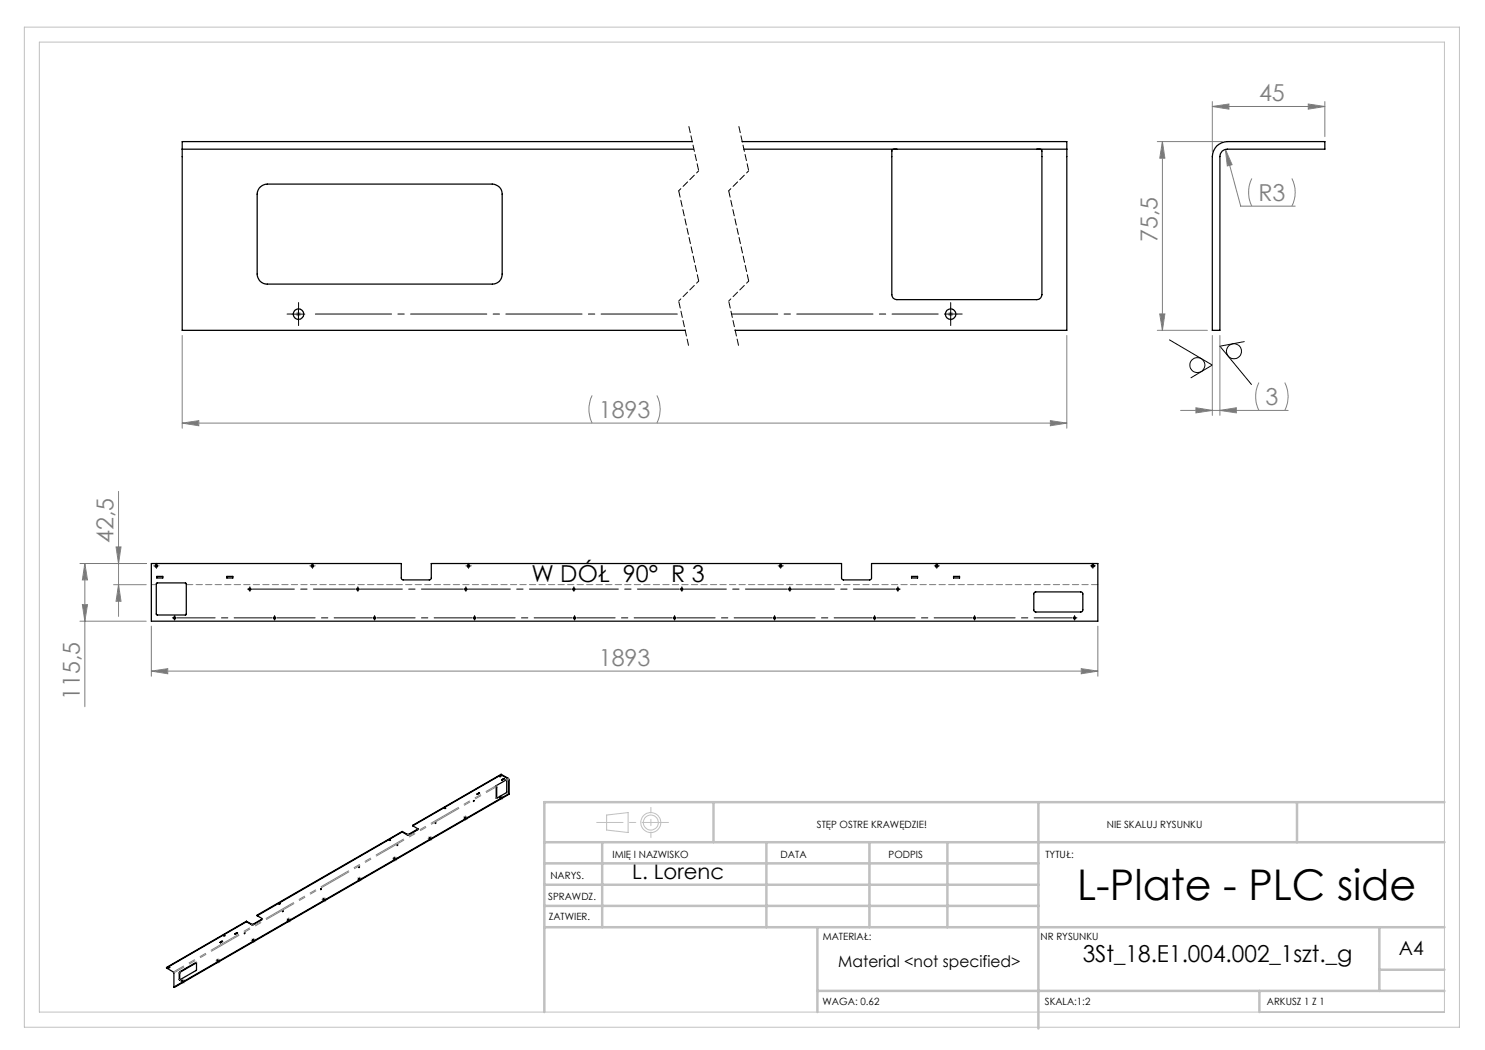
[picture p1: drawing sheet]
<svg xmlns="http://www.w3.org/2000/svg" width="297mm" height="210mm" viewBox="0 0 297 210" stroke-linecap="round" stroke-linejoin="round" font-family="sans-serif">
<g fill="none" stroke="#000" stroke-width=".2">
<path d="M58.5 62.8h2.5M59.7 61.6v2.5M233.9 68l8.6 5-4.3 2.6M248.8 68.3l-4.8 .9 6.3 7.7M31 113.2h.5M31.3 113v.4M62.2 113.2h.5M62.5 113v.4M93.5 113.2h.4M93.7 113v.4M155.9 113.2h.5M156.1 113v.4"/>
<path d="M179.3 117.9h.5M179.6 117.6v.5M187.1 113.2h.5M187.4 113v.4M218.3 113.2h.5M218.5 113v.4M214.7 123.6h.5M214.9 123.3v.6"/>
<circle cx="239.5" cy="73" r="1.49"/>
<circle cx="246.8" cy="70.3" r="1.51"/>
</g>
<g fill="none" stroke="#808080" stroke-width=".2">
<path d="M231.5 28.3h13M232.5 28.3v37.8M232.5 28.3l.5 3.3h-1zM242.5 21.3l3.3-.5v1zM242.5 20.3v10M242.5 21.3h22.5M245.1 29.9l1.3 3-.9 .3zM245.1 29.9l3 11.3h10.9M250.4 35.7a6.4 6.4 0 0 0 0 5.5M258.4 35.7a6.1 6.1 0 0 1 0 5.5M261.7 20.8l3.3 .5-3.3 .5zM265 20.3v7"/>
<path d="M36.4 67.1v18.5M59.2 62.8h1M59.3 62.5l.7 .7M59.7 62.3v1M60 62.5l-.7 .7M118.4 79.1a6.4 6.4 0 0 0 0 5.5M131.4 79.1a6.1 6.1 0 0 1 0 5.5M189.6 62.8h1M189.8 62.5l.7 .7M190.1 62.3v1M190.5 62.5l-.7 .7M213.4 67.1v18.5"/>
<path d="M231.5 66.1h10M232 62.8h1l-.5 3.3zM242.5 67.1v16M244 67.1v16M251.8 76.5a6.4 6.4 0 0 0 0 5.6M257 76.5a6.1 6.1 0 0 1 0 5.6M23.7 98.3v25M36.4 84.6l3.4-.5v1.1zM36.4 84.6h177M210.1 84.1l3.3 .5-3.3 .6zM236.1 82.1h21.5M239.2 81.6l3.3 .5-3.3 .5z"/>
<path d="M244 82.1l3.3-.5v1zM16 112.7h13.2M17 112.7l.5 3.3h-1zM17 112.7v28.6M22.7 116.9h6.5M23.2 109.4h1l-.5 3.3zM23.7 116.9l.5 3.4h-1zM16 124.2h13.2M16.5 120.9h1l-.5 3.3zM30.3 134.2l3.2-.5v1.1zM30.3 125.2v10M30.3 134.2h189.3"/>
<path d="M216.3 133.7l3.3 .5-3.3 .6zM219.6 125.2v10M99.7 159.5h1M99.8 159.2l.7 .7M100.2 159v1M100.5 159.2l-.7 .7M64.3 179.9h1M64.5 179.6l.7 .7M64.8 179.4v1M65.2 179.6l-.7 .7M71.4 175.9h1M71.5 175.5l.7 .7"/>
<path d="M71.9 175.4v.9M72.2 175.5l-.7 .7M78.5 171.8h1M78.6 171.4l.7 .7M79 171.3v1M79.3 171.4l-.7 .7M85.5 167.7h1M85.7 167.3l.7 .8M86 167.2v1M86.4 167.3l-.7 .8M92.6 163.6h1M92.7 163.3l.8 .7"/>
<path d="M93.1 163.1v1M93.5 163.3l-.8 .7M36.1 196.3h.9M36.2 195.9l.7 .7M36.5 195.8v1M36.9 195.9l-.7 .7M43.1 192.2h1M43.3 191.8l.7 .7M43.6 191.7v1M44 191.8l-.7 .7M50.2 188.1h1M50.3 187.7l.7 .7"/>
<path d="M50.7 187.6v1M51 187.7l-.7 .7M57.3 184h.9M57.4 183.7l.7 .7M57.7 183.5v1M58.1 183.7l-.7 .7"/>
</g>
<g fill="none" stroke="#c0c0c0" stroke-width=".2">
<path d="M4.9 5.4h287v200h-287zM7.9 8.4h281v194h-281zM121.3 163l4.3-.5v4l-4.3-.5z"/>
<circle cx="130.2" cy="164.5" r="2"/>
<circle cx="130.2" cy="164.5" r="1.49"/>
</g>
<g fill="none" stroke="#000" stroke-width=".2" stroke-dasharray="15.2 1.3 1.3 1.3">
<path d="M58.5 62.8h-1.1M59.7 61.6v-1.1M59.7 64.1v1M190.1 62.8v-1.2M190.1 62.8h-1.2M190.1 62.8v1.3M190.1 62.8h1.3M190.1 61.6v-1.1M190.1 64.1v1M191.4 62.8h1M30.8 113.2h.1M31.3 112.7h.1"/>
<path d="M31.3 113.7h.1M31.8 113.2h.1M49.7 117.8h-.2M50 117.8v-.2M50 117.8h-.3M50 117.8v.3M50 117.8h.2M50 117.6v-.2M50 118.1v.2M62 113.2h.1M62.5 112.7h.1M62.5 113.7h.1"/>
<path d="M63 113.2h.1M71.6 117.8v-.2M71.6 117.8h-.3M71.6 117.8v.3M71.6 117.8h.2M71.6 117.6v-.2M71.6 118.1v.2M93.2 117.8v-.2M93.2 117.8h-.3M93.2 117.8v.3M93.2 117.8h.2M93.2 117.6v-.2"/>
<path d="M93.2 118.1v.2M93.2 113.2h.1M93.7 112.7h.1M93.7 113.7h.1M94.2 113.2h.1M114.8 117.8v-.2M114.8 117.8h-.3M114.8 117.8v.3M114.8 117.8h.2M114.8 117.6v-.2M114.8 118.1v.2M136.4 117.8v-.2"/>
<path d="M136.4 117.8h-.3M136.4 117.8v.3M136.4 117.8h.2M136.4 117.6v-.2M136.4 118.1v.2M155.6 113.2h.1M156.1 112.7h.1M156.1 113.7h.1M156.6 113.2h.1M158 117.8v-.2M158 117.8h-.3M158 117.8v.3"/>
<path d="M158 117.8h.2M158 117.6v-.2M158 118.1v.2M179.6 117.6v-.2M179.6 118.1v.2M179.8 117.8h.2M186.9 113.2h.1M187.4 112.7h.1M187.4 113.7h.1M187.9 113.2h.1M218.1 113.2h.1M218.6 112.7h.1"/>
<path d="M218.6 113.7h.1M219.1 113.2h.1M34.7 123.6h-.2M34.9 123.6v-.3M34.9 123.6h-.2M34.9 123.6v.2M34.9 123.6h.3M34.9 123.3v-.2M34.9 123.8v.2M54.9 123.6v-.3M54.9 123.6h-.2M54.9 123.6v.2"/>
<path d="M54.9 123.6h.3M54.9 123.3v-.2M54.9 123.8v.2M74.9 123.6v-.3M74.9 123.6h-.2M74.9 123.6v.2M74.9 123.6h.3M74.9 123.3v-.2M74.9 123.8v.2M94.9 123.6v-.3M94.9 123.6h-.2M94.9 123.6v.2"/>
<path d="M94.9 123.6h.3M94.9 123.3v-.2M94.9 123.8v.2M114.9 123.6v-.3M114.9 123.6h-.2M114.9 123.6v.2M114.9 123.6h.3M114.9 123.3v-.2M114.9 123.8v.2M134.9 123.6v-.3M134.9 123.6h-.2M134.9 123.6v.2"/>
<path d="M134.9 123.6h.3M134.9 123.3v-.2M134.9 123.8v.2M154.9 123.6v-.3M154.9 123.6h-.2M154.9 123.6v.2M154.9 123.6h.3M154.9 123.3v-.2M154.9 123.8v.2M174.9 123.6v-.3M174.9 123.6h-.2M174.9 123.6v.2"/>
<path d="M174.9 123.6h.3M174.9 123.3v-.2M174.9 123.8v.2M194.9 123.6v-.3M194.9 123.6h-.2M194.9 123.6v.2M194.9 123.6h.3M194.9 123.3v-.2M194.9 123.8v.2M214.9 123.3v-.2M214.9 123.8v.2M215.2 123.6h.2"/>
</g>
<path d="M62.2 62.8h74.1" fill="none" stroke="#000" stroke-width=".2" stroke-dasharray="15.2 1.3 1.3 1.3" stroke-dashoffset="-.9"/>
<path d="M146.3 62.8h41.3" fill="none" stroke="#000" stroke-width=".2" stroke-dasharray="15.2 1.3 1.3 1.3" stroke-dashoffset="6"/>
<path d="M137.7 25.1l2 9.1M147.7 25.1l2 9.1M135.7 60.2l2 9M145.7 60.2l2 9" fill="none" stroke="#000" stroke-width=".2" stroke-dasharray="1.3 .6" stroke-dashoffset="-.2"/>
<path d="M139.7 34.2l-4 4M149.7 34.2l-4 4M139.7 56.2l-4 4M149.7 56.2l-4 4" fill="none" stroke="#000" stroke-width=".2" stroke-dasharray="1.3 .6" stroke-dashoffset=".7"/>
<path d="M135.7 38.2l4 18M145.7 38.2l4 18" fill="none" stroke="#000" stroke-width=".2" stroke-dasharray="1.3 .6"/>
<path d="M35.4 123.6h19M55.4 123.6h19M75.4 123.6h19M95.4 123.6h19M115.4 123.6h19M135.4 123.6h19M155.4 123.6h19M175.4 123.6h19M195.4 123.6h19" fill="none" stroke="#000" stroke-width=".2" stroke-dasharray="15.2 1.3 1.3 1.3" stroke-dashoffset="7.6"/>
<path d="M50.5 117.8h20.6M72.1 117.8h20.6M93.7 117.8h20.6M115.3 117.8h20.6M136.9 117.8h20.6M158.5 117.8h20.6" fill="none" stroke="#000" stroke-width=".2" stroke-dasharray="15.2 1.3 1.3 1.3" stroke-dashoffset="6.8"/>
<path d="M30.3 116.9h1" fill="none" stroke="#808080" stroke-width=".2" stroke-dasharray="1.3 .6" stroke-dashoffset=".5"/>
<path d="M37.3 116.9h182.3" fill="none" stroke="#808080" stroke-width=".2" stroke-dasharray="1.3 .6"/>
<path d="M133.7 164.5h-14.4" fill="none" stroke="#c0c0c0" stroke-width=".2" stroke-dasharray="15.2 1.3 1.3 1.3" stroke-dashoffset="10"/>
<path d="M130.2 161.5v6" fill="none" stroke="#c0c0c0" stroke-width=".2" stroke-dasharray="15.2 1.3 1.3 1.3" stroke-dashoffset="14.1"/>
<g fill="none" stroke="#c0c0c0" stroke-width=".5">
<path d="M108.9 176.9h98.8M108.9 172.7h98.8M108.9 168.4h180M120.4 168.4v17M142.7 160.4v8M153.3 168.4v17M173.9 168.4v17M189.5 168.4v17M207.7 160.4v45.3M259.4 160.4v8M288.9 160.4h-180v42M108.9 181.2h98.8"/>
<path d="M108.9 185.4h180M163.5 198.2h125.4M163.5 185.4v17M251.9 198.2v4.2M275.9 185.4v12.8M275.9 193.9h13"/>
</g>
<g fill="#808080">
<path d="M30.3 134.2l3.2-.5v1.1zM216.3 133.7l3.3 .5-3.3 .6zM36.4 84.6l3.4-.5v1.1zM210.1 84.1l3.3 .5-3.3 .6zM245.1 29.9l.4 3.3 .9-.3z"/>
<path d="M16.5 120.9h1l-.5 3.3zM17 112.7l.5 3.3h-1zM23.7 116.9l.5 3.4h-1zM23.2 109.4h1l-.5 3.3zM232 62.8h1l-.5 3.3zM232.5 28.3l.5 3.3h-1z"/>
<path d="M239.2 81.6l3.3 .5-3.3 .5zM244 82.1l3.3-.5v1z"/>
<path d="M242.5 21.3l3.3-.5v1zM261.7 20.8l3.3 .5-3.3 .5z"/>
</g>
<g fill="none" stroke="#000" stroke-width=".25">
<path d="M36.4 29.8v36.3h100.6M36.4 29.8h102.3M52 37.4l.7-.4 .7-.2h45.1a1.99 1.99 0 0 1 1.9 2v16a1.93 1.93 0 0 1-1.9 2h-45.1a1.99 1.99 0 0 1-2-2v-16l.2-.7zM138.4 28.3h-102v1.5M148.4 28.3h65v1.5M148.8 29.8h64.6M179.4 29.8h-.4a.71 .71 0 0 0-.6 1.1v28a.97 .97 0 0 0 1 1h28a1.02 1.02 0 0 0 1-1v-28.3a.63 .63 0 0 0-.2-.7 .63 .63 0 0 0-.7-.1h-.1M213.4 29.8v36.3h-66.4M243.3 29.2a3.3 3.3 0 0 1 2.2-.9h19.5v1.5h-19.5a1.45 1.45 0 0 0-1.5 1.5v34.8h-1.5v-34.8a3.3 3.3 0 0 1 .8-2.1zM30.3 112.7h50v3l.3 .3h5.3l.2-.1 .2-3.2h82v3l.3 .3h5.4l.2-.1 .1-3.2h45.3v11.5h-189.3zM31.3 116.6l5.9 .1 .1 6.2-.2 .1-5.8-.1zM31.4 115.3h1.2v.3h-1.2z"/>
<path d="M45.4 115.3h1.2v.3h-1.2zM182.3 115.3h1.2v.3h-1.2zM190.7 115.3h1.2v.3h-1.2zM206.9 118.5l.2-.1h9.2l.3 .4-.1 3.4-.4 .2h-9.1l-.2-.3zM95.4 158.8l.4-.2h.1l-.4 .3zM95.5 158.7v.2M95.8 158.6l-.3 .2M99.2 157.2l2.1-1.2v2.5l-2 1.2zM99.2 157.2l.1 2.5M100 155.2h.1M100 159.4h.2l-.1 .2zM100.2 155l1.5 .9v2.9"/>
<path d="M100.2 154.9l1.5 .8 .1 .2v2.9M100.2 155l-17.7 10.2M100.2 154.9l-17.7 10.3M100.2 154.9v.1M100.3 156l.5-.3 .1 .1-.5 .2zM100.8 155.7l-.4 .2v.1M101.7 158.8l-66.9 38.6M101.7 158.8h.1M101.8 158.8l-66.9 38.7-.1-.1M64.2 177.8h.1l-.2 .1zM71.8 175.7h.1l-.2 .2zM71.9 173.3l-.1 .2z"/>
<path d="M77.9 167.9h.2M78.8 171.6l.1 .2h-.1zM79.4 169l.1-.1v.2zM80.4 166.3l-29 16.7v.2M80.4 166.4l-29 16.8M80.4 166.3v.1M82.5 165.2l1.1 .7-2 1.1-1.2-.6M83.6 165.8l-1.9 1.1-1.3-.6M85.9 167.6h.1l-.1 .1zM88.9 161.6l.2 .1zM88.9 161.6h.2M92.9 163.5h.2l-.1 .1z"/>
<path d="M94.7 160.2l.1-.1v.2zM33.3 193.6l1.5 .9v2.9M33.8 193.5h.1M35.9 194.4l3.4-1.9v1.6l-3.4 1.9zM39.3 192.5l-3.2 1.9-.2 1.6M44.1 188.4v.2M44.4 188.2l-.4 .3 .1 .1M44.4 188.2l.1 .1-.4 .3M44.4 188.2l-.3 .2M44.8 187.1h.2l-.2 .1zM44.8 187.1h.1M47.1 186.7h.1"/>
<path d="M47.1 186.7v.2M47.4 186.5l.1 .1-.4 .3M47.4 186.5l-.4 .3 .1 .1M47.4 186.5l-.3 .2M48.9 186.5l.1 .1-.1 .2zM49.3 184.4l-16 9.2M49.3 184.2l-16 9.4M49.3 184.2v.2M50.6 188l-.1 .1zM51.4 183.2l1.1 .7-1.9 1.1h-.3l-1-.6M52.5 183.8l-2 1.1-1.2-.7M55.8 180.7h.2"/>
<path d="M56.5 182.2h.2l-.1 .1zM57.6 183.9h.1l-.1 .2z"/>
<circle cx="59.7" cy="62.8" r="1.06"/>
<circle cx="190.1" cy="62.8" r="1.06"/>
<circle cx="31.3" cy="113.2" r=".25"/>
<circle cx="50" cy="117.8" r=".21"/>
<circle cx="62.5" cy="113.2" r=".25"/>
<circle cx="71.5" cy="117.8" r=".21"/>
<circle cx="93.2" cy="117.8" r=".22"/>
<circle cx="93.7" cy="113.2" r=".26"/>
<circle cx="114.8" cy="117.8" r=".21"/>
<circle cx="136.4" cy="117.8" r=".21"/>
<circle cx="156.1" cy="113.2" r=".26"/>
<circle cx="158" cy="117.8" r=".22"/>
<circle cx="179.6" cy="117.8" r=".21"/>
<circle cx="187.3" cy="113.2" r=".26"/>
<circle cx="218.6" cy="113.2" r=".26"/>
<circle cx="34.9" cy="123.6" r=".22"/>
<circle cx="54.9" cy="123.6" r=".21"/>
<circle cx="74.9" cy="123.6" r=".21"/>
<circle cx="94.9" cy="123.6" r=".21"/>
<circle cx="114.9" cy="123.6" r=".21"/>
<circle cx="134.9" cy="123.6" r=".21"/>
<circle cx="154.9" cy="123.6" r=".21"/>
<circle cx="174.9" cy="123.6" r=".21"/>
<circle cx="194.9" cy="123.6" r=".21"/>
<circle cx="214.9" cy="123.6" r=".21"/>
<circle cx="100.1" cy="155.3" r=".11"/>
<circle cx="64.7" cy="179.9" r=".08"/>
<circle cx="78" cy="168" r=".11"/>
<circle cx="87.1" cy="164.6" r=".08"/>
<circle cx="33.8" cy="193.5" r=".13"/>
<circle cx="36.4" cy="196.2" r=".08"/>
<circle cx="43.5" cy="192.1" r=".08"/>
<circle cx="55.9" cy="180.8" r=".11"/>
</g>
<g fill="none" stroke="#808080" stroke-width=".2" stroke-dasharray="6.3 1.3 1.3 1.3 1.3 1.3">
<path d="M99.2 157.1v.1M99.3 159.6v.1M101.4 156.1l.3-.2M101.6 155.7l-.4 .3M101.6 155.7v-.1M101.7 155.9l.1 .1M81.5 167v-.2M81.8 166.8v.2M83.6 165.9v-.1M35.9 195.9h.1M36 194.6h-.1M36 194.3l.1 .1"/>
<path d="M39.3 192.5h-.1M50.3 184.9v-.1M50.6 184.8v.1M52.5 183.9v-.1"/>
</g>
<path d="M34.8 194.6l64.5-37.2" fill="none" stroke="#808080" stroke-width=".2" stroke-dasharray="6.3 1.3 1.3 1.3 1.3 1.3" stroke-dashoffset="4.1"/>
<path d="M99.2 157.1l-64.5 37.3" fill="none" stroke="#808080" stroke-width=".2" stroke-dasharray="6.3 1.3 1.3 1.3 1.3 1.3" stroke-dashoffset="4"/>
<text font-size="8.5" x="215.4" y="179.9">L-Plate - PLC side</text>
<g font-size="4.7" fill="#808080">
<text x="251.8" y="20.3">45</text>
<text x="251.7" y="40.2">R3</text>
<text x="231.5" y="48.4" transform="rotate(-90 231.5 48.4)">75,5</text>
<text x="119.8" y="83.6">1893</text>
<text x="253.1" y="81">3</text>
<text x="22.7" y="108.6" transform="rotate(-90 22.7 108.6)">42,5</text>
<text x="119.8" y="133.2">1893</text>
<text x="16" y="140" transform="rotate(-90 16 140)">115,5</text>
</g>
<g font-size="4.7">
<text x="106.3" y="116.3">W DÓŁ 90° R 3</text>
<text x="216.6" y="192.4">3St_18.E1.004.002_1szt._g</text>
</g>
<text font-size="4.2" x="126.4" y="175.8">L. Lorenc</text>
<text font-size="3.9" x="279.8" y="190.9">A4</text>
<text font-size="3.2" x="167.7" y="193.3">Material &lt;not specified&gt;</text>
<g font-size="2">
<text x="163.4" y="165.5">STĘP OSTRE KRAWĘDZIE!</text>
<text x="221.4" y="165.6">NIE SKALUJ RYSUNKU</text>
<text x="122.5" y="171.6">IMIĘ I NAZWISKO</text>
<text x="156.1" y="171.6">DATA</text>
<text x="177.7" y="171.6">PODPIS</text>
<text x="209.1" y="171.6">TYTUŁ:</text>
<text x="110.1" y="175.8">NARYS.</text>
<text x="109.6" y="180">SPRAWDZ.</text>
<text x="109.7" y="184.1">ZATWIER.</text>
<text x="164.5" y="187.9">MATERIAŁ:</text>
<text x="208.1" y="188.1">NR RYSUNKU</text>
<text x="164.5" y="201">WAGA: 0.62</text>
<text x="209" y="201">SKALA:1:2</text>
<text x="253.4" y="201">ARKUSZ 1 Z 1</text>
</g>
</svg>
